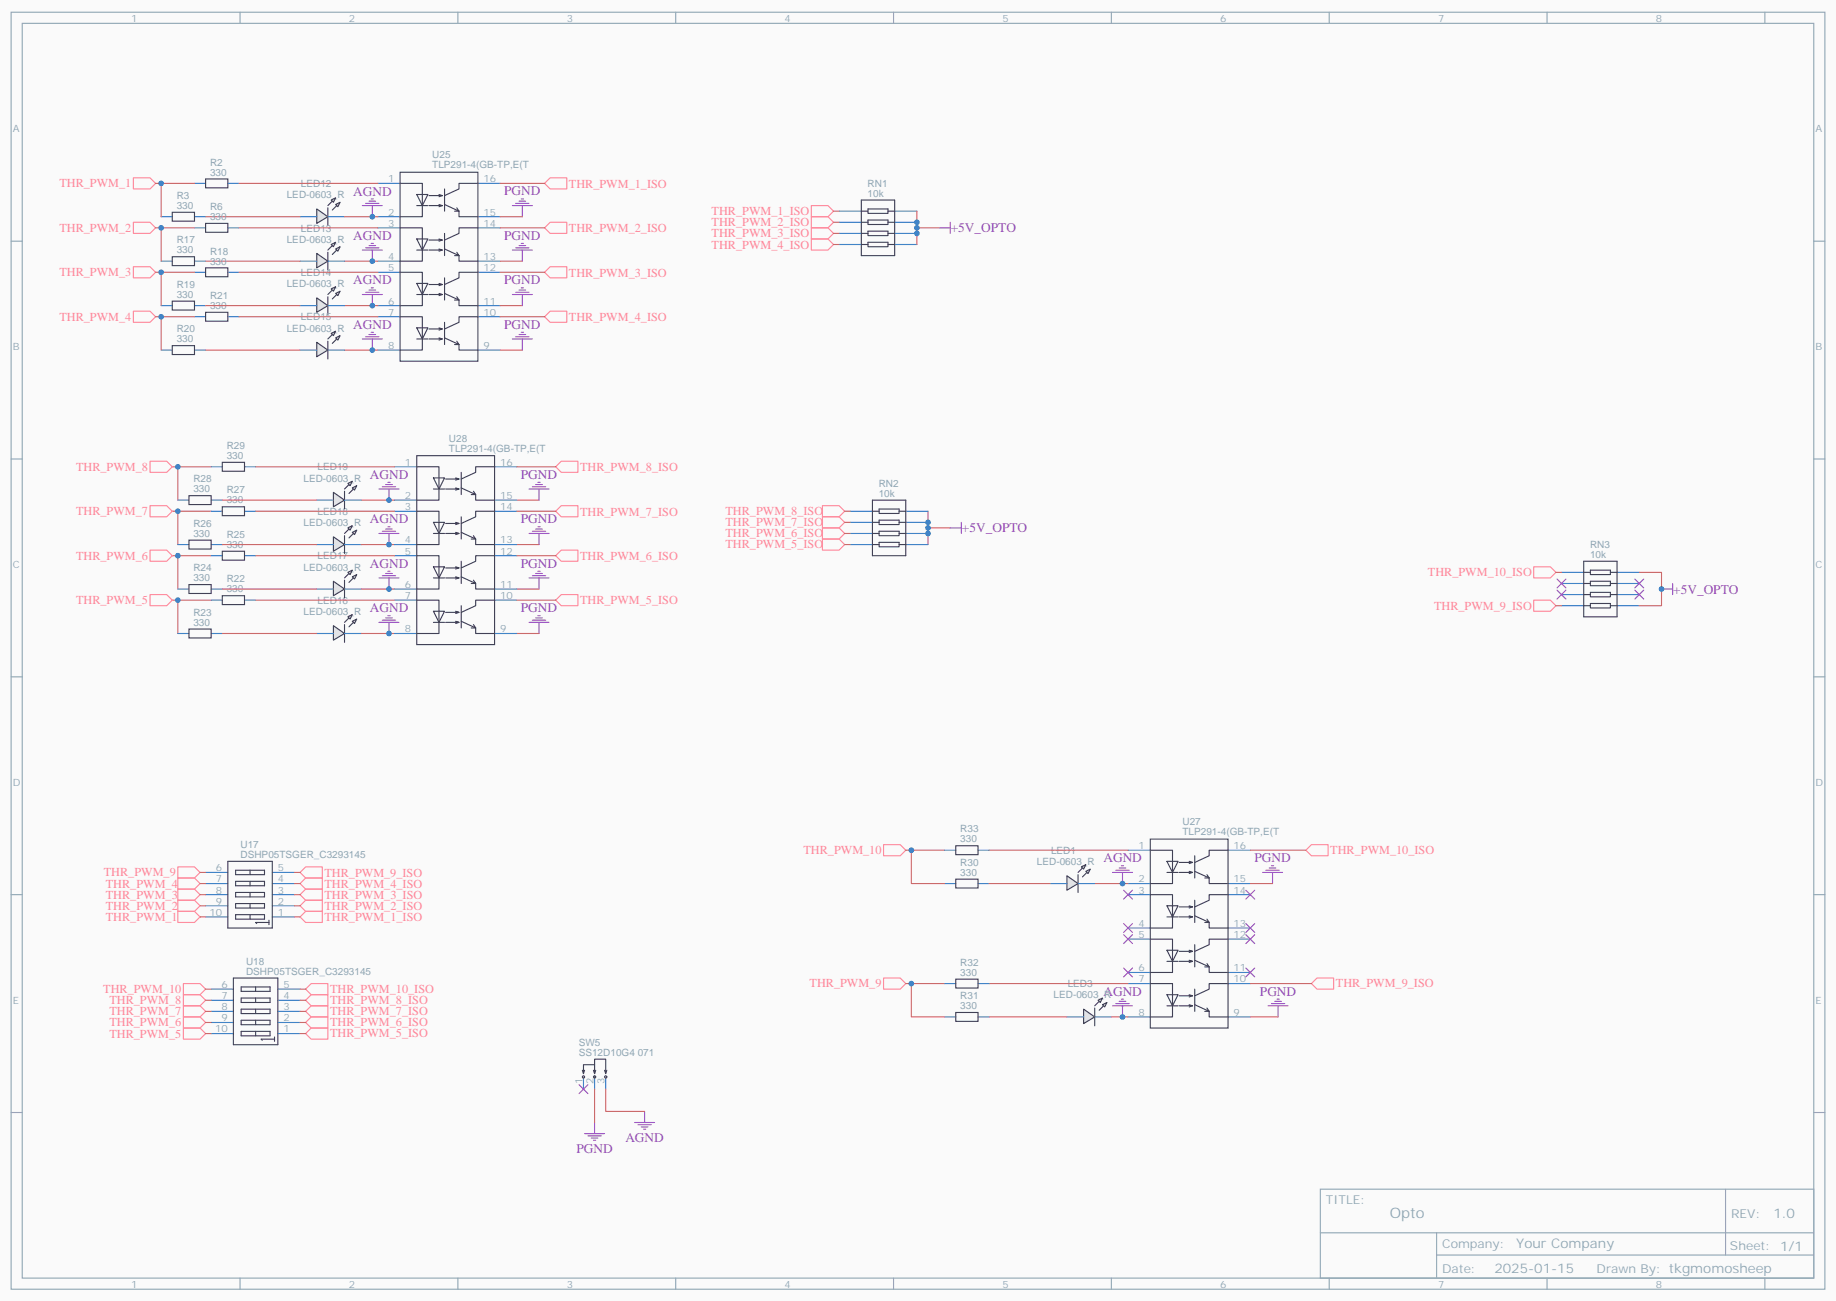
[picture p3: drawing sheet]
<svg xmlns="http://www.w3.org/2000/svg" width="583mm" height="413mm" viewBox="0 0 583 413" stroke-linecap="round" stroke-linejoin="round" font-family="sans-serif">
<path d="M0 0h582.8v413h-582.8z" fill="#fafafa"/>
<g fill="none" stroke="#8fa6b3" stroke-width=".35">
<path d="M3.5 3.9h575.8v405.3h-575.8zM7.1 7.4h568.6v398.3h-568.6zM76.2 3.9v3.5M145.3 3.9v3.5M214.5 3.9v3.5M283.6 3.9v3.5M352.8 3.9v3.5M421.9 3.9v3.5M491.1 3.9v3.5M560.2 3.9v3.5M3.5 76.6h3.6M575.7 76.6h3.6"/>
<path d="M3.5 145.7h3.6M575.7 145.7h3.6M3.5 214.8h3.6M575.7 214.8h3.6M3.5 284h3.6M575.7 284h3.6M3.5 353.1h3.6M575.7 353.1h3.6M419.1 377.5h156.6v28.2h-156.6zM547.7 377.5v20.9M419.1 391.3h156.5M456 398.4h119.6"/>
<path d="M456 391.3v14.1M76.2 405.7v3.5M145.3 405.7v3.5M214.5 405.7v3.5M283.6 405.7v3.5M352.8 405.7v3.5M421.9 405.7v3.5M491.1 405.7v3.5M560.2 405.7v3.5"/>
</g>
<g fill="none" stroke="#404054" stroke-width=".35">
<path d="M127 54.7h24.7v60h-24.7zM127 58.2h7.1v10.6h-7.1M141.1 60v7M151.7 58.2h-6v1.8l-4.6 2.1M127 72.3h7.1v10.6h-7.1M132.3 61.7h3.5l-1.7 3.6zM132.3 75.8h3.5l-1.7 3.6zM132.3 65.3h3.5M132.3 79.4h3.5M139.3 61.7l1.1 .4h-4.2M139.3 64.9l1.1 .4h-4.2M139.3 75.8l1.1 .4h-4.2"/>
<path d="M139.3 79l1.1 .4h-4.2M140.4 62.1l-1.1 .3M140.4 65.3l-1.1 .3M140.4 76.2l-1.1 .4M140.4 79.4l-1.1 .3M141.1 64.9l4.6 2.1-.7-1M141.1 79l4.6 2.1-.7-1M141.1 74.1v7M144.3 67h1.4v1.8h6M151.7 72.3h-6v1.8l-4.6 2.1M127 86.4h7.1v10.6h-7.1M132.3 90h3.5l-1.7 3.5z"/>
<path d="M132.3 93.5h3.5M139.3 90l1.1 .3h-4.2M139.3 93.1l1.1 .4h-4.2M140.4 90.3l-1.1 .4M140.4 93.5l-1.1 .3M141.1 93.1l4.6 2.1-.7-1M141.1 88.2v7M144.3 81.1h1.4v1.8h6M144.3 95.2h1.4v1.8h6M151.7 86.4h-6v1.8l-4.6 2.1M127 100.5h7.1v10.6h-7.1M132.3 104.1h3.5l-1.7 3.5z"/>
<path d="M132.3 107.6h3.5M139.3 104.1l1.1 .3h-4.2M139.3 107.2l1.1 .4h-4.2M140.4 104.4l-1.1 .4M140.4 107.6l-1.1 .3M141.1 107.2l4.6 2.2-.7-1.1M141.1 102.3v7.1M144.3 109.4h1.4v1.7h6M151.7 100.5h-6v1.8l-4.6 2.1M365.1 266.3h24.7v60h-24.7zM365.1 269.9h7.1v10.6h-7.1M370.4 273.4h3.5l-1.7 3.5z"/>
<path d="M370.4 276.9h3.5M377.5 273.4l1 .4h-4.2M377.5 276.6l1 .3h-4.2M378.5 273.8l-1 .3M378.5 276.9l-1 .4M379.2 276.6l4.6 2.1-.7-1.1M379.2 271.6v7.1M382.4 278.7h1.4v1.8h6M389.8 269.9h-6v1.7l-4.6 2.2M365.1 284h7.1v10.6h-7.1M365.1 298.1h7.1v10.6h-7.1M370.4 287.5h3.5l-1.7 3.5z"/>
<path d="M370.4 291h3.5M377.5 287.5l1 .4h-4.2M377.5 290.7l1 .3h-4.2M378.5 287.9l-1 .3M378.5 291l-1 .4M379.2 290.7l4.6 2.1-.7-1.1M379.2 285.7v7.1M379.2 299.9v7M382.4 292.8h1.4v1.8h6M389.8 284h-6v1.7l-4.6 2.2M389.8 298.1h-6v1.8l-4.6 2.1M365.1 312.2h7.1v10.6h-7.1"/>
<path d="M370.4 301.6h3.5l-1.7 3.6zM370.4 315.7h3.5l-1.7 3.6zM370.4 305.2h3.5M370.4 319.3h3.5M377.5 301.6l1 .4h-4.2M377.5 304.8l1 .4h-4.2M377.5 315.7l1 .4h-4.2M377.5 318.9l1 .4h-4.2M378.5 302l-1 .3M378.5 305.2l-1 .3M378.5 316.1l-1 .3M378.5 319.3l-1 .3"/>
<path d="M379.2 304.8l4.6 2.1-.7-1M379.2 318.9l4.6 2.1-.7-1M379.2 314v7M382.4 306.9h1.4v1.8h6M389.8 312.2h-6v1.8l-4.6 2.1M382.4 321h1.4v1.8h6"/>
</g>
<g fill="none" stroke="#4775d6" stroke-width=".35">
<path d="M119.9 58.2h7.1M151.7 58.2h7M119.9 68.8h7.1M119.9 72.3h7.1M151.7 68.8h7M151.7 72.3h7M119.9 82.9h7.1M119.9 86.4h7.1M119.9 97h7.1M151.7 82.9h7M151.7 86.4h7M151.7 97h7"/>
<path d="M119.9 100.5h7.1M119.9 111.1h7.1M151.7 100.5h7M151.7 111.1h7M358.1 269.9h7M389.8 269.9h7.1M358.1 280.5h7M358.1 284h7M358.1 294.6h7M358.1 298.1h7M389.8 280.5h7.1M389.8 284h7.1"/>
<path d="M389.8 294.6h7.1M389.8 298.1h7.1M358.1 308.7h7M358.1 312.2h7M389.8 308.7h7.1M389.8 312.2h7.1M358.1 322.8h7M389.8 322.8h7.1"/>
</g>
<path d="M42.3 56.4h5.3l1.8 1.8-1.8 1.8h-5.3z" fill="none" stroke="#ff8799" stroke-width=".35"/>
<g fill="#e0e0e0" stroke="#404054" stroke-width=".35">
<path d="M100.5 66.3l3.6 2.5-3.6 2.1z"/>
<path d="M104.1 66v5.6z"/>
<path d="M105.5 63.9l-1.4 1.4z"/>
<path d="M105.5 66.7l1.4-1.4z"/>
<path d="M105.1 63.5l1.4-.7-.7 1.4z"/>
<path d="M106.5 64.9l1.4-.7-.7 1.4z"/>
</g>
<path d="M95.2 68.8h5.3M104.1 68.8h5.3" fill="none" stroke="#4775d6" stroke-width=".35"/>
<path d="M115 65.3h6.4M115 79.4h6.4M116.1 64.6h4.2M116.1 78.7h4.2M117.1 63.9h2.1M117.1 78h2.1M117.8 63.1h.7M117.8 77.3h.7M118.2 65.3v3.5M118.2 79.4v3.5" fill="none" stroke="#994dc2" stroke-width=".35"/>
<path d="M109.4 68.8h10.5M109.4 82.9h10.5" fill="none" stroke="#c96666" stroke-width=".35"/>
<path d="M42.3 70.6h5.3l1.8 1.7-1.8 1.8h-5.3z" fill="none" stroke="#ff8799" stroke-width=".35"/>
<g fill="#e0e0e0" stroke="#404054" stroke-width=".35">
<path d="M100.5 80.4l3.6 2.5-3.6 2.1z"/>
<path d="M104.1 80.1v5.6z"/>
<path d="M104.1 79.4l1.4-1.4z"/>
<path d="M105.5 80.8l1.4-1.4z"/>
<path d="M105.1 77.6l1.4-.7-.7 1.4z"/>
<path d="M106.5 79l1.4-.7-.7 1.4z"/>
</g>
<path d="M95.2 82.9h5.3M104.1 82.9h5.3" fill="none" stroke="#4775d6" stroke-width=".35"/>
<path d="M109.4 97h10.5" fill="none" stroke="#c96666" stroke-width=".35"/>
<path d="M42.3 84.7h5.3l1.8 1.7-1.8 1.8h-5.3z" fill="none" stroke="#ff8799" stroke-width=".35"/>
<path d="M115 93.5h6.4M116.1 92.8h4.2M117.1 92.1h2.1M117.8 91.4h.7M118.2 93.5v3.5" fill="none" stroke="#994dc2" stroke-width=".35"/>
<g fill="#e0e0e0" stroke="#404054" stroke-width=".35">
<path d="M100.5 94.5l3.6 2.5-3.6 2.1z"/>
<path d="M104.1 94.2v5.6z"/>
<path d="M104.1 93.5l1.4-1.4z"/>
<path d="M106.9 93.5l-1.4 1.4z"/>
<path d="M105.1 91.7l1.4-.7-.7 1.4z"/>
<path d="M106.5 93.1l1.4-.7-.7 1.4z"/>
</g>
<path d="M95.2 97h5.3M104.1 97h5.3" fill="none" stroke="#4775d6" stroke-width=".35"/>
<path d="M109.4 111.1h10.5" fill="none" stroke="#c96666" stroke-width=".35"/>
<path d="M42.3 98.8h5.3l1.8 1.7-1.8 1.8h-5.3z" fill="none" stroke="#ff8799" stroke-width=".35"/>
<path d="M115 107.6h6.4M116.1 106.9h4.2M117.1 106.2h2.1M117.8 105.5h.7M118.2 107.6v3.5" fill="none" stroke="#994dc2" stroke-width=".35"/>
<g fill="#e0e0e0" stroke="#404054" stroke-width=".35">
<path d="M100.5 108.7l3.6 2.4-3.6 2.1z"/>
<path d="M104.1 108.3v5.6z"/>
<path d="M104.1 107.6l1.4-1.4z"/>
<path d="M105.5 109l1.4-1.4z"/>
<path d="M105.1 105.8l1.4-.7-.7 1.4z"/>
<path d="M106.5 107.2l1.4-.7-.7 1.4z"/>
</g>
<path d="M95.2 111.1h5.3M104.1 111.1h5.3" fill="none" stroke="#4775d6" stroke-width=".35"/>
<g fill="none" stroke="#994dc2" stroke-width=".35">
<path d="M162.6 65.3h6.4M162.6 79.4h6.4M163.7 64.6h4.2M163.7 78.7h4.2M164.7 63.9h2.2M164.7 78h2.2M165.5 63.1h.7M165.5 77.3h.7M165.8 65.3v3.5M165.8 79.4v3.5M162.6 93.5h6.4M163.7 92.8h4.2"/>
<path d="M164.7 92.1h2.2M165.5 91.4h.7M165.8 93.5v3.5M162.6 107.6h6.4M163.7 106.9h4.2M164.7 106.2h2.2M165.5 105.5h.7M165.8 107.6v3.5M167.9 155.2h6.4M169 154.5h4.2M170 153.8h2.2M170.7 153.1h.7"/>
<path d="M171.1 155.2v3.6M167.9 169.3h6.4M169 168.6h4.2M170 167.9h2.2M170.7 167.2h.7M171.1 169.3v3.6M167.9 197.6h6.4M167.9 183.4h6.4M169 196.8h4.2M169 182.7h4.2M170 196.1h2.2M170 182h2.2"/>
<path d="M170.7 195.4h.7M170.7 181.3h.7M171.1 183.4v3.6M171.1 197.6v3.5"/>
</g>
<path d="M172.9 58.2l1.7-1.8h5.3v3.6h-5.3zM174.6 70.6h5.3v3.5h-5.3l-1.7-1.8zM172.9 86.4l1.7-1.7h5.3v3.5h-5.3zM174.6 98.8h5.3v3.5h-5.3l-1.7-1.8zM176.4 148.2l1.8-1.8h5.2v3.5h-5.2zM176.4 176.4l1.8-1.8h5.2v3.6h-5.2zM176.4 162.3l1.8-1.8h5.2v3.5h-5.2zM178.2 188.7h5.2v3.6h-5.2l-1.8-1.8z" fill="none" stroke="#ff8799" stroke-width=".35"/>
<path d="M158.7 58.2h14.2M158.7 68.8h7.1M158.7 82.9h7.1M158.7 97h7.1M158.7 111.1h7.1M164 158.8h7.1M164 172.9h7.1M164 187h7.1M164 201.1h7.1" fill="none" stroke="#c96666" stroke-width=".35"/>
<g fill="#e0e0e0" stroke="#404054" stroke-width=".35">
<path d="M105.8 198.6l3.6 2.5-3.6 2.1z"/>
<path d="M109.4 198.3v5.6z"/>
<path d="M109.4 197.6l1.4-1.5z"/>
<path d="M110.8 199l1.4-1.4z"/>
<path d="M110.4 195.8l1.4-.7-.7 1.4z"/>
<path d="M111.8 197.2l1.4-.7-.7 1.4z"/>
</g>
<path d="M100.5 201.1h5.3M109.4 201.1h5.3" fill="none" stroke="#4775d6" stroke-width=".35"/>
<path d="M120.3 197.6h6.3M121.4 196.8h4.2M122.4 196.1h2.1M123.1 195.4h.7M123.5 197.6v3.5" fill="none" stroke="#994dc2" stroke-width=".35"/>
<path d="M114.7 201.1h10.5" fill="none" stroke="#c96666" stroke-width=".35"/>
<g fill="#e0e0e0" stroke="#404054" stroke-width=".35">
<path d="M105.8 184.5l3.6 2.5-3.6 2.1z"/>
<path d="M109.4 184.1v5.7z"/>
<path d="M109.4 183.4l1.4-1.4z"/>
<path d="M110.8 184.9l1.4-1.5z"/>
<path d="M110.4 181.7l1.4-.7-.7 1.4z"/>
<path d="M111.8 183.1l1.4-.7-.7 1.4z"/>
</g>
<path d="M100.5 187h5.3M109.4 187h5.3" fill="none" stroke="#4775d6" stroke-width=".35"/>
<path d="M120.3 183.4h6.3M121.4 182.7h4.2M122.4 182h2.1M123.1 181.3h.7M123.5 183.4v3.6" fill="none" stroke="#994dc2" stroke-width=".35"/>
<path d="M114.7 187h10.5" fill="none" stroke="#c96666" stroke-width=".35"/>
<g fill="#e0e0e0" stroke="#404054" stroke-width=".35">
<path d="M105.8 170.4l3.6 2.5-3.6 2.1z"/>
<path d="M109.4 170v5.7z"/>
<path d="M109.4 169.3l1.4-1.4z"/>
<path d="M110.8 170.7l1.4-1.4z"/>
<path d="M110.4 167.6l1.4-.7-.7 1.4z"/>
<path d="M111.8 169l1.4-.7-.7 1.4z"/>
</g>
<path d="M100.5 172.9h5.3M109.4 172.9h5.3" fill="none" stroke="#4775d6" stroke-width=".35"/>
<path d="M120.3 155.2h6.3M121.4 154.5h4.2M122.4 153.8h2.1M123.1 153.1h.7M123.5 155.2v3.6M120.3 169.3h6.3M121.4 168.6h4.2M122.4 167.9h2.1M123.1 167.2h.7M123.5 169.3v3.6" fill="none" stroke="#994dc2" stroke-width=".35"/>
<path d="M114.7 158.8h10.5M114.7 172.9h10.5" fill="none" stroke="#c96666" stroke-width=".35"/>
<g fill="#e0e0e0" stroke="#404054" stroke-width=".35">
<path d="M105.8 156.3l3.6 2.5-3.6 2.1z"/>
<path d="M109.4 155.9v5.7z"/>
<path d="M109.4 155.2l1.4-1.4z"/>
<path d="M110.8 156.6l1.4-1.4z"/>
<path d="M110.4 153.5l1.4-.7-.7 1.4z"/>
<path d="M111.8 154.9l1.4-.7-.7 1.4z"/>
</g>
<g fill="none" stroke="#4775d6" stroke-width=".35">
<path d="M100.5 158.8h5.3M109.4 158.8h5.3M125.2 158.8h7.1M125.2 148.2h7.1M157 158.8h7M157 148.2h7M125.2 162.3h7.1M125.2 172.9h7.1M125.2 176.4h7.1M157 162.3h7M157 172.9h7M157 176.4h7"/>
<path d="M125.2 187h7.1M125.2 190.5h7.1M157 187h7M157 190.5h7M125.2 201.1h7.1M157 201.1h7M185.2 342.2v3.5M188.7 341.5v4.2M192.3 342.2v3.5"/>
</g>
<g fill="none" stroke="#404054" stroke-width=".35">
<path d="M132.3 144.6h24.7v60h-24.7zM132.3 148.2h7v10.6h-7M137.6 151.7h3.5l-1.8 3.5zM137.6 155.2h3.5M144.6 151.7l1.1 .3h-4.2M144.6 154.9l1.1 .3h-4.2M145.7 152l-1.1 .4M145.7 155.2l-1.1 .4M146.4 154.9l4.6 2.1-.7-1.1M146.4 149.9v7.1M149.6 157h1.4v1.8h6M157 148.2h-6v1.7l-4.6 2.1"/>
<path d="M132.3 162.3h7v10.6h-7M132.3 176.4h7v10.6h-7M137.6 165.8h3.5l-1.8 3.5zM137.6 179.9h3.5l-1.8 3.5zM137.6 169.3h3.5M144.6 165.8l1.1 .4h-4.2M144.6 169l1.1 .3h-4.2M144.6 179.9l1.1 .4h-4.2M145.7 166.2l-1.1 .3M145.7 169.3l-1.1 .4M146.4 169l4.6 2.1-.7-1.1M146.4 164v7.1"/>
<path d="M146.4 178.2v7M149.6 171.1h1.4v1.8h6M157 162.3h-6v1.7l-4.6 2.2M157 176.4h-6v1.8l-4.6 2.1M132.3 190.5h7v10.6h-7M137.6 194h3.5l-1.8 3.6zM137.6 183.4h3.5M137.6 197.6h3.5M144.6 183.1l1.1 .3h-4.2M144.6 194l1.1 .4h-4.2M144.6 197.2l1.1 .4h-4.2M145.7 180.3l-1.1 .3"/>
<path d="M145.7 183.4l-1.1 .4M145.7 194.4l-1.1 .3M145.7 197.6l-1.1 .3M146.4 183.1l4.6 2.1-.7-1.1M146.4 197.2l4.6 2.1-.7-1M146.4 192.3v7M149.6 185.2h1.4v1.8h6M149.6 199.3h1.4v1.8h6M157 190.5h-6v1.8l-4.6 2.1M184.9 339.7l.3 1.1M185.6 339.7l-.4 1.1M188.4 339.7l.3 1.1"/>
<path d="M188.7 338v-1.8h3.6v4.2M189.1 339.7l-.4 1.1M191.9 339.7l.4 1.1 .3-1.1M185.2 340.8v-2.8h3.5v2.8"/>
<circle cx="185.2" cy="341.8" r=".35"/>
<circle cx="188.7" cy="341.8" r=".35"/>
<circle cx="192.3" cy="341.8" r=".35"/>
</g>
<g fill="none" stroke="#994dc2" stroke-width=".35">
<path d="M353.1 276.9h6.4M354.2 276.2h4.2M355.2 275.5h2.2M356 274.8h.7M356.3 276.9v3.6M183.8 344.3l2.8 2.8M185.6 359.8h6.3M186.6 344.3l-2.8 2.8M188.7 356.3v3.5M201.4 356.3h6.4M202.5 357h4.2M203.6 357.7h2.1"/>
<path d="M204.3 358.4h.7M204.6 352.8v3.5M186.6 360.5h4.3M187.7 361.2h2.1M188.4 361.9h.7"/>
</g>
<path d="M347.5 280.5h10.6M188.7 345.7v10.6" fill="none" stroke="#c96666" stroke-width=".35"/>
<path d="M280.5 310.4h5.3l1.7 1.8-1.7 1.8h-5.3z" fill="none" stroke="#ff8799" stroke-width=".35"/>
<g fill="#e0e0e0" stroke="#404054" stroke-width=".35">
<path d="M338.7 278l3.5 2.5-3.5 2.1z"/>
<path d="M342.2 277.6v5.7z"/>
<path d="M342.2 276.9l1.4-1.4z"/>
<path d="M343.6 278.3l1.4-1.4z"/>
<path d="M343.3 275.2l1.4-.7-.7 1.4z"/>
<path d="M344.7 276.6l1.4-.7-.7 1.4z"/>
</g>
<g fill="none" stroke="#4775d6" stroke-width=".35">
<path d="M266.3 67h7.1M266.3 70.6h7.1M266.3 74.1h7.1M266.3 77.6h7.1M284 67h7M284 70.6h7M284 74.1h7M284 77.6h7M269.9 162.3h7M269.9 165.8h7M269.9 169.3h7M269.9 172.9h7"/>
<path d="M287.5 162.3h7.1M287.5 165.8h7.1M287.5 169.3h7.1M287.5 172.9h7.1M495.7 181.7h7M495.7 185.2h7M495.7 188.7h7M495.7 192.3h7M513.3 181.7h7M513.3 185.2h7M513.3 188.7h7M513.3 192.3h7"/>
<path d="M333.4 280.5h5.3M342.2 280.5h5.3"/>
</g>
<path d="M280.5 268.1h5.3l1.7 1.8-1.7 1.7h-5.3zM414.5 269.9l1.8-1.8h5.3v3.5h-5.3zM416.3 312.2l1.7-1.8h5.3v3.6h-5.3z" fill="none" stroke="#ff8799" stroke-width=".35"/>
<g fill="none" stroke="#994dc2" stroke-width=".35">
<path d="M298.1 72.3h3.5M301.6 70.6v3.5M301.6 167.6h3.6M305.2 165.8v3.5M494.2 183.8l2.9 2.8M494.2 187.3l2.9 2.8M497.1 183.8l-2.9 2.8M497.1 187.3l-2.9 2.8M518.9 183.8l2.9 2.8M518.9 187.3l2.9 2.8M521.8 183.8l-2.9 2.8M521.8 187.3l-2.9 2.8"/>
<path d="M527.4 187h3.5M530.9 185.2v3.5M400.8 276.9h6.3M401.8 276.2h4.2M402.9 275.5h2.1M403.6 274.8h.7M403.9 276.9v3.6M356.7 296.7l2.8 2.8M359.5 296.7l-2.8 2.8M395.5 293.2l2.8 2.8M395.5 296.7l2.8 2.8M398.3 293.2l-2.8 2.8"/>
<path d="M398.3 296.7l-2.8 2.8M353.1 319.3h6.4M354.2 318.6h4.2M355.2 317.9h2.2M356 317.1h.7M356.3 319.3v3.5M356.7 307.3l2.8 2.8M359.5 307.3l-2.8 2.8M395.5 307.3l2.8 2.8M398.3 307.3l-2.8 2.8M402.5 319.3h6.4M403.6 318.6h4.2"/>
<path d="M404.6 317.9h2.2M405.3 317.1h.7M405.7 319.3v3.5"/>
</g>
<path d="M291 67v10.6M291 72.3h7.1M294.6 167.6h7M294.6 162.3v10.6M396.9 269.9h17.6M396.9 280.5h7M396.9 322.8h8.8" fill="none" stroke="#c96666" stroke-width=".35"/>
<g fill="none" stroke="#404054" stroke-width=".35">
<path d="M273.4 77.6h2.1M273.4 63.5h10.6v17.6h-10.6zM273.4 67h2.1M273.4 74.1h2.1M273.4 70.6h2.1M275.5 66.3h6.4v1.4h-6.4zM275.5 69.9h6.4v1.4h-6.4zM275.5 73.4h6.4v1.4h-6.4zM275.5 76.9h6.4v1.4h-6.4zM281.9 77.6h2.1M281.9 67h2.1M281.9 74.1h2.1"/>
<path d="M281.9 70.6h2.1M276.9 158.8h10.6v17.6h-10.6zM276.9 172.9h2.1M276.9 162.3h2.1M276.9 169.3h2.1M276.9 165.8h2.1M279 161.6h6.4v1.4h-6.4zM279 165.1h6.4v1.4h-6.4zM279 168.6h6.4v1.4h-6.4zM279 172.2h6.4v1.4h-6.4zM285.4 172.9h2.1M285.4 162.3h2.1"/>
<path d="M285.4 169.3h2.1M285.4 165.8h2.1M502.7 178.2h10.6v17.6h-10.6zM502.7 192.3h2.1M502.7 181.7h2.1M502.7 188.7h2.1M502.7 185.2h2.1M504.8 181h6.4v1.4h-6.4zM504.8 184.5h6.4v1.4h-6.4zM504.8 188h6.4v1.4h-6.4zM504.8 191.6h6.4v1.4h-6.4zM511.2 192.3h2.1"/>
<path d="M511.2 181.7h2.1M511.2 188.7h2.1M511.2 185.2h2.1"/>
</g>
<g fill="#e0e0e0" stroke="#404054" stroke-width=".35">
<path d="M344 320.3l3.5 2.5-3.5 2.1z"/>
<path d="M347.5 320v5.6z"/>
<path d="M347.5 319.3l1.4-1.4z"/>
<path d="M348.9 320.7l1.4-1.4z"/>
<path d="M348.5 317.5l1.5-.7-.8 1.4z"/>
<path d="M350 318.9l1.4-.7-.7 1.4z"/>
</g>
<g fill="none" stroke="#4775d6" stroke-width=".35">
<path d="M61.7 58.2h3.6M72.3 58.2h3.5M51.2 68.8h3.5M61.7 68.8h3.6M61.7 72.3h3.6M72.3 72.3h3.5M51.2 82.9h3.5M51.2 97h3.5M61.7 82.9h3.6M61.7 86.4h3.6M61.7 97h3.6M72.3 86.4h3.5"/>
<path d="M51.2 111.1h3.5M61.7 111.1h3.6M61.7 100.5h3.6M72.3 100.5h3.5M56.4 158.8h3.6M67 158.8h3.6M67 148.2h3.6M77.6 148.2h3.5M56.4 172.9h3.6M67 176.4h3.6M67 172.9h3.6M67 162.3h3.6"/>
<path d="M77.6 176.4h3.5M77.6 162.3h3.5M56.4 187h3.6M67 190.5h3.6M67 187h3.6M77.6 190.5h3.5M56.4 201.1h3.6M67 201.1h3.6M65.3 276.9h7M86.4 276.9h7.1M299.9 269.9h3.5M310.4 269.9h3.6"/>
<path d="M65.3 291h7M65.3 287.5h7M65.3 284h7M65.3 280.5h7M86.4 291h7.1M86.4 287.5h7.1M86.4 284h7.1M86.4 280.5h7.1M299.9 280.5h3.5M310.4 280.5h3.6M67 317.5h7.1M67 314h7.1"/>
<path d="M88.2 317.5h7M88.2 314h7M299.9 312.2h3.5M310.4 312.2h3.6M67 328.1h7.1M67 324.6h7.1M67 321h7.1M88.2 328.1h7M88.2 324.6h7M88.2 321h7M299.9 322.8h3.5M310.4 322.8h3.6"/>
<path d="M338.7 322.8h5.3M347.5 322.8h5.3"/>
</g>
<g fill="none" stroke="#c96666" stroke-width=".35">
<path d="M49.4 58.2h12.3M51.2 58.2v10.6M75.8 58.2h44.1M49.4 72.3h12.3M51.2 72.3v10.6M65.3 68.8h29.9M75.8 72.3h44.1M158.7 72.3h14.2M264.6 67h1.7M264.6 70.6h1.7M264.6 74.1h1.7M264.6 77.6h1.7"/>
<path d="M49.4 86.4h12.3M51.2 86.4v10.6M65.3 82.9h29.9M65.3 97h29.9M75.8 86.4h44.1M158.7 86.4h14.2M49.4 100.5h12.3M51.2 100.5v10.6M65.3 111.1h29.9M75.8 100.5h44.1M158.7 100.5h14.2M54.7 148.2h12.3"/>
<path d="M56.4 148.2v10.6M70.6 158.8h29.9M81.1 148.2h44.1M164 148.2h12.4M54.7 176.4h12.3M54.7 162.3h12.3M56.4 162.3v10.6M56.4 176.4v10.6M70.6 172.9h29.9M81.1 176.4h44.1M81.1 162.3h44.1M164 176.4h12.4"/>
<path d="M164 162.3h12.4M268.1 162.3h1.8M268.1 172.9h1.8M268.1 169.3h1.8M268.1 165.8h1.8M54.7 190.5h12.3M56.4 190.5v10.6M70.6 187h29.9M81.1 190.5h44.1M164 190.5h12.4M493.9 181.7h1.8M493.9 192.3h1.8"/>
<path d="M520.3 181.7h7.1v10.6h-7.1M70.6 201.1h29.9M63.5 276.9h1.8M93.5 276.9h1.7M287.5 269.9h12.4M289.3 269.9v10.6h10.6M314 269.9h44.1M63.5 280.5h1.8M63.5 284h1.8M63.5 287.5h1.8M63.5 291h1.8M93.5 280.5h1.7"/>
<path d="M93.5 284h1.7M93.5 287.5h1.7M93.5 291h1.7M314 280.5h19.4M65.3 314h1.7M65.3 317.5h1.7M95.2 314h1.8M95.2 317.5h1.8M287.5 312.2h12.4M289.3 312.2v10.6h10.6M314 312.2h44.1M396.9 312.2h19.4"/>
<path d="M65.3 321h1.7M65.3 324.6h1.7M65.3 328.1h1.7M95.2 321h1.8M95.2 324.6h1.8M95.2 328.1h1.8M314 322.8h24.7M352.8 322.8h5.3M192.3 345.7v7.1h12.3"/>
</g>
<path d="M356.7 282.6l2.8 2.8M356.7 293.2l2.8 2.8M359.5 282.6l-2.8 2.8M359.5 293.2l-2.8 2.8M395.5 282.6l2.8 2.8M398.3 282.6l-2.8 2.8" fill="none" stroke="#994dc2" stroke-width=".35"/>
<g fill="none" stroke="#ff8799" stroke-width=".35">
<path d="M257.5 75.8h5.3l1.8 1.8-1.8 1.8h-5.3zM257.5 72.3h5.3l1.8 1.8-1.8 1.7h-5.3zM257.5 68.8h5.3l1.8 1.8-1.8 1.7h-5.3zM257.5 65.3h5.3l1.8 1.7-1.8 1.8h-5.3zM47.6 146.4h5.3l1.8 1.8-1.8 1.7h-5.3zM47.6 174.6h5.3l1.8 1.8-1.8 1.8h-5.3zM47.6 160.5h5.3l1.8 1.8-1.8 1.7h-5.3zM261.1 160.5h5.2l1.8 1.8-1.8 1.7h-5.2zM261.1 164h5.2l1.8 1.8-1.8 1.8h-5.2zM261.1 167.6h5.2l1.8 1.7-1.8 1.8h-5.2zM261.1 171.1h5.2l1.8 1.8-1.8 1.7h-5.2zM486.8 179.9h5.3l1.8 1.8-1.8 1.7h-5.3z"/>
<path d="M47.6 188.7h5.3l1.8 1.8-1.8 1.8h-5.3zM486.8 190.5h5.3l1.8 1.8-1.8 1.7h-5.3zM56.4 278.7h5.3l1.8 1.8-1.8 1.7h-5.3zM56.4 275.2h5.3l1.8 1.7-1.8 1.8h-5.3zM95.2 276.9l1.8-1.7h5.3v3.5h-5.3zM56.4 289.3h5.3l1.8 1.7-1.8 1.8h-5.3zM56.4 285.7h5.3l1.8 1.8-1.8 1.8h-5.3zM56.4 282.2h5.3l1.8 1.8-1.8 1.7h-5.3zM95.2 291l1.8-1.7h5.3v3.5h-5.3zM95.2 287.5l1.8-1.8h5.3v3.6h-5.3zM95.2 284l1.8-1.8h5.3v3.5h-5.3zM95.2 280.5l1.8-1.8h5.3v3.5h-5.3z"/>
<path d="M58.2 312.2h5.3l1.8 1.8-1.8 1.7h-5.3zM58.2 315.7h5.3l1.8 1.8-1.8 1.8h-5.3zM58.2 319.3h5.3l1.8 1.7-1.8 1.8h-5.3zM97 317.5l1.8-1.8h5.3v3.6h-5.3zM97 314l1.8-1.8h5.3v3.5h-5.3zM98.8 319.3h5.3v3.5h-5.3l-1.8-1.8zM58.2 322.8h5.3l1.8 1.8-1.8 1.7h-5.3zM58.2 326.3h5.3l1.8 1.8-1.8 1.7h-5.3zM97 324.6l1.8-1.8h5.3v3.5h-5.3zM98.8 326.3h5.3v3.5h-5.3l-1.8-1.7z"/>
</g>
<g fill="none" stroke="#404054" stroke-width=".35">
<path d="M65.3 56.8h7v2.8h-7zM54.7 67.4h7v2.8h-7zM65.3 70.9h7v2.8h-7zM54.7 81.5h7v2.8h-7zM54.7 95.6h7v2.8h-7zM65.3 85h7v2.8h-7zM65.3 99.1h7v2.9h-7zM54.7 109.7h7v2.8h-7zM60 157.3h7v2.9h-7zM70.6 146.8h7v2.8h-7zM60 171.4h7v2.9h-7zM70.6 175h7v2.8h-7z"/>
<path d="M70.6 160.9h7v2.8h-7zM60 199.7h7v2.8h-7zM60 185.6h7v2.8h-7zM70.6 189.1h7v2.8h-7zM72.3 273.4h14.1v21.2h-14.1zM74.8 276.2h9.2v1.4h-9.2zM74.8 279.8h9.2v1.4h-9.2zM79.4 276.2v1.4M79.4 279.8v1.4M303.4 279h7v2.9h-7zM303.4 268.5h7v2.8h-7zM74.8 290.3h9.2v1.4h-9.2z"/>
<path d="M74.8 283.3h9.2v1.4h-9.2zM74.8 286.8h9.2v1.4h-9.2zM79.4 283.3v1.4M79.4 286.8v1.4M79.4 290.3v1.4M85.4 292.8h-4.3l.4 .4M85.4 292.1v1.4M74.1 310.4h14.1v21.2h-14.1zM76.6 313.3h9.1v1.4h-9.1zM76.6 316.8h9.1v1.4h-9.1zM81.1 313.3v1.4M81.1 316.8v1.4"/>
<path d="M303.4 310.8h7v2.8h-7zM76.6 327.4h9.1v1.4h-9.1zM76.6 320.3h9.1v1.4h-9.1zM76.6 323.8h9.1v1.5h-9.1zM81.1 320.3v1.4M81.1 323.8v1.5M81.1 327.4v1.4M87.1 329.8h-4.2l.4 .4M87.1 329.1v1.5M303.4 321.4h7v2.8h-7z"/>
</g>
<g fill="#0d969c">
<circle cx="118.2" cy="68.8" r=".88"/>
<circle cx="118.2" cy="82.9" r=".88"/>
<circle cx="118.2" cy="97" r=".88"/>
<circle cx="118.2" cy="111.1" r=".88"/>
<circle cx="123.5" cy="201.1" r=".88"/>
<circle cx="123.5" cy="187" r=".88"/>
<circle cx="123.5" cy="172.9" r=".88"/>
<circle cx="123.5" cy="158.7" r=".88"/>
<circle cx="356.3" cy="280.5" r=".88"/>
<circle cx="291" cy="74.1" r=".88"/>
<circle cx="291" cy="70.6" r=".88"/>
<circle cx="291" cy="72.3" r=".88"/>
<circle cx="356.3" cy="322.8" r=".88"/>
<circle cx="527.4" cy="187" r=".88"/>
<circle cx="294.6" cy="169.3" r=".88"/>
<circle cx="294.6" cy="165.8" r=".88"/>
<circle cx="294.6" cy="167.6" r=".88"/>
<circle cx="51.2" cy="58.2" r=".88"/>
<circle cx="51.2" cy="72.3" r=".88"/>
<circle cx="51.2" cy="86.4" r=".88"/>
<circle cx="51.2" cy="100.5" r=".88"/>
<circle cx="56.4" cy="190.5" r=".88"/>
<circle cx="56.4" cy="176.4" r=".88"/>
<circle cx="56.4" cy="162.3" r=".88"/>
<circle cx="56.4" cy="148.2" r=".88"/>
<circle cx="289.3" cy="269.9" r=".88"/>
<circle cx="289.3" cy="312.2" r=".88"/>
</g>
<text font-size="4.6" fill="#90a7b2" x="441.2" y="386.5">Opto</text>
<g font-size="4.2" fill="#994cc3">
<text x="112.1" y="62.1">AGND</text>
<text x="160" y="62">PGND</text>
<text x="112.1" y="76.2">AGND</text>
<text x="160" y="76.2">PGND</text>
<text x="301.8" y="73.8">+5V_OPTO</text>
<text x="112.1" y="90.3">AGND</text>
<text x="160" y="90.3">PGND</text>
<text x="112.1" y="104.4">AGND</text>
<text x="160" y="104.4">PGND</text>
<text x="117.4" y="152">AGND</text>
<text x="165.3" y="152">PGND</text>
<text x="117.4" y="166.1">AGND</text>
<text x="165.3" y="166.1">PGND</text>
<text x="305.3" y="169">+5V_OPTO</text>
<text x="117.4" y="180.2">AGND</text>
<text x="165.3" y="180.2">PGND</text>
<text x="531.1" y="188.4">+5V_OPTO</text>
<text x="117.4" y="194.3">AGND</text>
<text x="165.3" y="194.3">PGND</text>
<text x="350.3" y="273.7">AGND</text>
<text x="398.2" y="273.7">PGND</text>
<text x="350.3" y="316.1">AGND</text>
<text x="399.9" y="316">PGND</text>
<text x="183" y="365.9">PGND</text>
<text x="198.5" y="362.4">AGND</text>
</g>
<g font-size="4.2" fill="#90a7b2">
<text x="562.9" y="386.7">1.0</text>
<text x="481.3" y="396.3">Your Company</text>
<text x="474.4" y="404.1">2025-01-15</text>
</g>
<g font-size="3.9" fill="#ff869a">
<text x="18.8" y="59.5">THR_PWM_1</text>
<text x="180.6" y="59.6">THR_PWM_1_ISO</text>
<text x="225.9" y="71.8">THR_PWM_2_ISO</text>
<text x="225.9" y="68.3">THR_PWM_1_ISO</text>
<text x="18.8" y="73.6">THR_PWM_2</text>
<text x="180.6" y="73.7">THR_PWM_2_ISO</text>
<text x="225.9" y="75.4">THR_PWM_3_ISO</text>
<text x="225.9" y="78.9">THR_PWM_4_ISO</text>
<text x="18.8" y="87.7">THR_PWM_3</text>
<text x="180.6" y="87.8">THR_PWM_3_ISO</text>
<text x="18.8" y="101.8">THR_PWM_4</text>
<text x="180.6" y="101.9">THR_PWM_4_ISO</text>
<text x="24.1" y="149.4">THR_PWM_8</text>
<text x="184.1" y="149.5">THR_PWM_8_ISO</text>
<text x="24.1" y="163.5">THR_PWM_7</text>
<text x="184.1" y="163.6">THR_PWM_7_ISO</text>
<text x="230.3" y="163.4">THR_PWM_8_ISO</text>
<text x="230.3" y="166.9">THR_PWM_7_ISO</text>
<text x="230.3" y="170.4">THR_PWM_6_ISO</text>
<text x="230.3" y="174">THR_PWM_5_ISO</text>
<text x="24.1" y="177.6">THR_PWM_6</text>
<text x="184.1" y="177.7">THR_PWM_6_ISO</text>
<text x="453.3" y="183">THR_PWM_10_ISO</text>
<text x="24.1" y="191.7">THR_PWM_5</text>
<text x="184.1" y="191.9">THR_PWM_5_ISO</text>
<text x="455.2" y="193.5">THR_PWM_9_ISO</text>
<text x="255" y="271.1">THR_PWM_10</text>
<text x="422.3" y="271.1">THR_PWM_10_ISO</text>
<text x="33" y="278.2">THR_PWM_9</text>
<text x="33.6" y="281.7">THR_PWM_4</text>
<text x="103" y="278.3">THR_PWM_9_ISO</text>
<text x="103" y="281.7">THR_PWM_4_ISO</text>
<text x="33.6" y="285.2">THR_PWM_3</text>
<text x="103" y="285.2">THR_PWM_3_ISO</text>
<text x="33.6" y="292.3">THR_PWM_1</text>
<text x="33.6" y="288.8">THR_PWM_2</text>
<text x="103" y="292.2">THR_PWM_1_ISO</text>
<text x="103" y="288.8">THR_PWM_2_ISO</text>
<text x="32.8" y="315.2">THR_PWM_10</text>
<text x="104.8" y="315.2">THR_PWM_10_ISO</text>
<text x="257" y="313.4">THR_PWM_9</text>
<text x="424" y="313.4">THR_PWM_9_ISO</text>
<text x="34.7" y="318.8">THR_PWM_8</text>
<text x="34.7" y="322.3">THR_PWM_7</text>
<text x="104.8" y="322.3">THR_PWM_7_ISO</text>
<text x="104.8" y="318.7">THR_PWM_8_ISO</text>
<text x="34.7" y="325.8">THR_PWM_6</text>
<text x="34.7" y="329.3">THR_PWM_5</text>
<text x="104.8" y="329.3">THR_PWM_5_ISO</text>
<text x="104.8" y="325.8">THR_PWM_6_ISO</text>
</g>
<g font-size="3.9" fill="#90a7b2">
<text x="420.9" y="382.1">TITLE:</text>
<text x="549.5" y="386.7">REV:</text>
<text x="457.8" y="396.3">Company:</text>
<text x="549.1" y="396.9">Sheet: 1/1</text>
<text x="457.8" y="403.9">Date:</text>
<text x="506.8" y="404">Drawn By: tkgmomosheep</text>
</g>
<g font-size="3.2" fill="#90a7b2">
<text x="41.6" y="6.9">1</text>
<text x="110.8" y="6.9">2</text>
<text x="179.9" y="6.9">3</text>
<text x="249.1" y="6.9">4</text>
<text x="318.2" y="6.9">5</text>
<text x="387.3" y="6.9">6</text>
<text x="456.5" y="6.9">7</text>
<text x="525.6" y="6.9">8</text>
<text x="4.1" y="42">A</text>
<text x="576.3" y="42">A</text>
<text x="66.7" y="52.6">R2</text>
<text x="137.2" y="53.4">TLP291-4(GB-TP,E(T</text>
<text x="137.2" y="50.2">U25</text>
<text x="66.7" y="55.7">330</text>
<text x="95.5" y="59.4">LED12</text>
<text x="123.2" y="57.9">1</text>
<text x="153.5" y="57.9">16</text>
<text x="275.4" y="59.2">RN1</text>
<text x="56.1" y="63.1">R3</text>
<text x="91" y="62.9">LED-0603_R</text>
<text x="275.4" y="62.4">10k</text>
<text x="56.1" y="66.3">330</text>
<text x="66.7" y="69.9">330</text>
<text x="66.7" y="66.7">R6</text>
<text x="123.2" y="68.4">2</text>
<text x="123.2" y="72">3</text>
<text x="153.5" y="72">14</text>
<text x="153.5" y="68.4">15</text>
<text x="56.1" y="77.3">R17</text>
<text x="91" y="77">LED-0603_R</text>
<text x="95.5" y="73.5">LED13</text>
<text x="56.1" y="80.4">330</text>
<text x="66.7" y="84">330</text>
<text x="66.7" y="80.8">R18</text>
<text x="123.2" y="82.6">4</text>
<text x="153.5" y="82.6">13</text>
<text x="95.5" y="87.6">LED14</text>
<text x="123.2" y="86.1">5</text>
<text x="153.5" y="86.1">12</text>
<text x="56.1" y="94.5">330</text>
<text x="56.1" y="91.4">R19</text>
<text x="66.7" y="94.9">R21</text>
<text x="91" y="91.1">LED-0603_R</text>
<text x="66.7" y="98.1">330</text>
<text x="95.5" y="101.7">LED15</text>
<text x="123.2" y="96.7">6</text>
<text x="123.2" y="100.2">7</text>
<text x="153.5" y="100.2">10</text>
<text x="153.5" y="96.7">11</text>
<text x="56.1" y="105.5">R20</text>
<text x="91" y="105.2">LED-0603_R</text>
<text x="4.1" y="111.1">B</text>
<text x="56.1" y="108.7">330</text>
<text x="123.2" y="110.8">8</text>
<text x="153.5" y="110.8">9</text>
<text x="576.3" y="111.1">B</text>
<text x="72" y="142.5">R29</text>
<text x="142.5" y="143.4">TLP291-4(GB-TP,E(T</text>
<text x="142.5" y="140.2">U28</text>
<text x="72" y="145.7">330</text>
<text x="100.8" y="149.3">LED19</text>
<text x="128.5" y="147.8">1</text>
<text x="158.7" y="147.8">16</text>
<text x="61.4" y="153.1">R28</text>
<text x="96.3" y="152.9">LED-0603_R</text>
<text x="278.9" y="154.5">RN2</text>
<text x="61.4" y="156.3">330</text>
<text x="72" y="159.8">330</text>
<text x="72" y="156.6">R27</text>
<text x="128.5" y="158.4">2</text>
<text x="128.5" y="161.9">3</text>
<text x="158.7" y="161.9">14</text>
<text x="158.7" y="158.4">15</text>
<text x="278.9" y="157.7">10k</text>
<text x="61.4" y="167.2">R26</text>
<text x="96.3" y="167">LED-0603_R</text>
<text x="100.8" y="163.5">LED18</text>
<text x="61.4" y="170.4">330</text>
<text x="72" y="173.9">330</text>
<text x="72" y="170.7">R25</text>
<text x="128.5" y="172.5">4</text>
<text x="158.7" y="172.5">13</text>
<text x="504.7" y="173.9">RN3</text>
<text x="100.8" y="177.6">LED17</text>
<text x="128.5" y="176">5</text>
<text x="158.7" y="176">12</text>
<text x="504.7" y="177.1">10k</text>
<text x="4.1" y="180.3">C</text>
<text x="61.4" y="184.5">330</text>
<text x="61.4" y="181.3">R24</text>
<text x="72" y="184.9">R22</text>
<text x="96.3" y="181.1">LED-0603_R</text>
<text x="576.3" y="180.3">C</text>
<text x="72" y="188">330</text>
<text x="100.8" y="191.7">LED16</text>
<text x="128.5" y="186.6">6</text>
<text x="128.5" y="190.1">7</text>
<text x="158.7" y="190.1">10</text>
<text x="158.7" y="186.6">11</text>
<text x="61.4" y="195.4">R23</text>
<text x="96.3" y="195.2">LED-0603_R</text>
<text x="61.4" y="198.6">330</text>
<text x="128.5" y="200.7">8</text>
<text x="158.7" y="200.7">9</text>
<text x="4.1" y="249.4">D</text>
<text x="576.3" y="249.4">D</text>
<text x="375.3" y="261.9">U27</text>
<text x="76.4" y="269.2">U17</text>
<text x="304.8" y="267.4">330</text>
<text x="304.8" y="264.2">R33</text>
<text x="361.3" y="269.5">1</text>
<text x="375.3" y="265.1">TLP291-4(GB-TP,E(T</text>
<text x="391.6" y="269.5">16</text>
<text x="76.4" y="272.3">DSHP05TSGER_C3293145</text>
<text x="304.8" y="274.8">R30</text>
<text x="329.2" y="274.6">LED-0603_R</text>
<text x="333.6" y="271">LED1</text>
<text x="68.5" y="280.1">7</text>
<text x="68.5" y="276.6">6</text>
<text x="88.2" y="280.1">4</text>
<text x="88.2" y="276.6">5</text>
<text x="304.8" y="278">330</text>
<text x="361.3" y="280.1">2</text>
<text x="391.6" y="280.1">15</text>
<text x="68.5" y="287.2">9</text>
<text x="68.5" y="283.6">8</text>
<text x="88.2" y="287.2">2</text>
<text x="88.2" y="283.6">3</text>
<text x="361.3" y="283.6">3</text>
<text x="391.6" y="283.6">14</text>
<text x="66.5" y="290.7">10</text>
<text x="88.2" y="290.7">1</text>
<text x="361.3" y="294.2">4</text>
<text x="361.3" y="297.7">5</text>
<text x="391.6" y="297.7">12</text>
<text x="391.6" y="294.2">13</text>
<text x="78.1" y="309.4">DSHP05TSGER_C3293145</text>
<text x="78.1" y="306.2">U18</text>
<text x="304.8" y="309.7">330</text>
<text x="304.8" y="306.6">R32</text>
<text x="361.3" y="308.3">6</text>
<text x="361.3" y="311.9">7</text>
<text x="391.6" y="311.9">10</text>
<text x="391.6" y="308.3">11</text>
<text x="70.3" y="317.1">7</text>
<text x="70.3" y="313.6">6</text>
<text x="90" y="317.1">4</text>
<text x="90" y="313.6">5</text>
<text x="304.8" y="317.1">R31</text>
<text x="334.4" y="316.9">LED-0603_R</text>
<text x="338.9" y="313.4">LED3</text>
<text x="4.1" y="318.6">E</text>
<text x="70.3" y="320.7">8</text>
<text x="90" y="320.7">3</text>
<text x="304.8" y="320.3">330</text>
<text x="361.3" y="322.4">8</text>
<text x="391.6" y="322.4">9</text>
<text x="576.3" y="318.6">E</text>
<text x="68.3" y="327.7">10</text>
<text x="70.3" y="324.2">9</text>
<text x="90" y="327.7">1</text>
<text x="90" y="324.2">2</text>
<text x="183.7" y="335.1">SS12D10G4 071</text>
<text x="183.7" y="331.9">SW5</text>
<text x="184.9" y="344.2" transform="rotate(-90 184.9 344.2)">1</text>
<text x="188.4" y="344.2" transform="rotate(-90 188.4 344.2)">2</text>
<text x="191.9" y="344.2" transform="rotate(-90 191.9 344.2)">3</text>
<text x="41.6" y="408.7">1</text>
<text x="110.8" y="408.7">2</text>
<text x="179.9" y="408.7">3</text>
<text x="249.1" y="408.7">4</text>
<text x="318.2" y="408.7">5</text>
<text x="387.3" y="408.7">6</text>
<text x="456.5" y="408.7">7</text>
<text x="525.6" y="408.7">8</text>
</g>
</svg>
